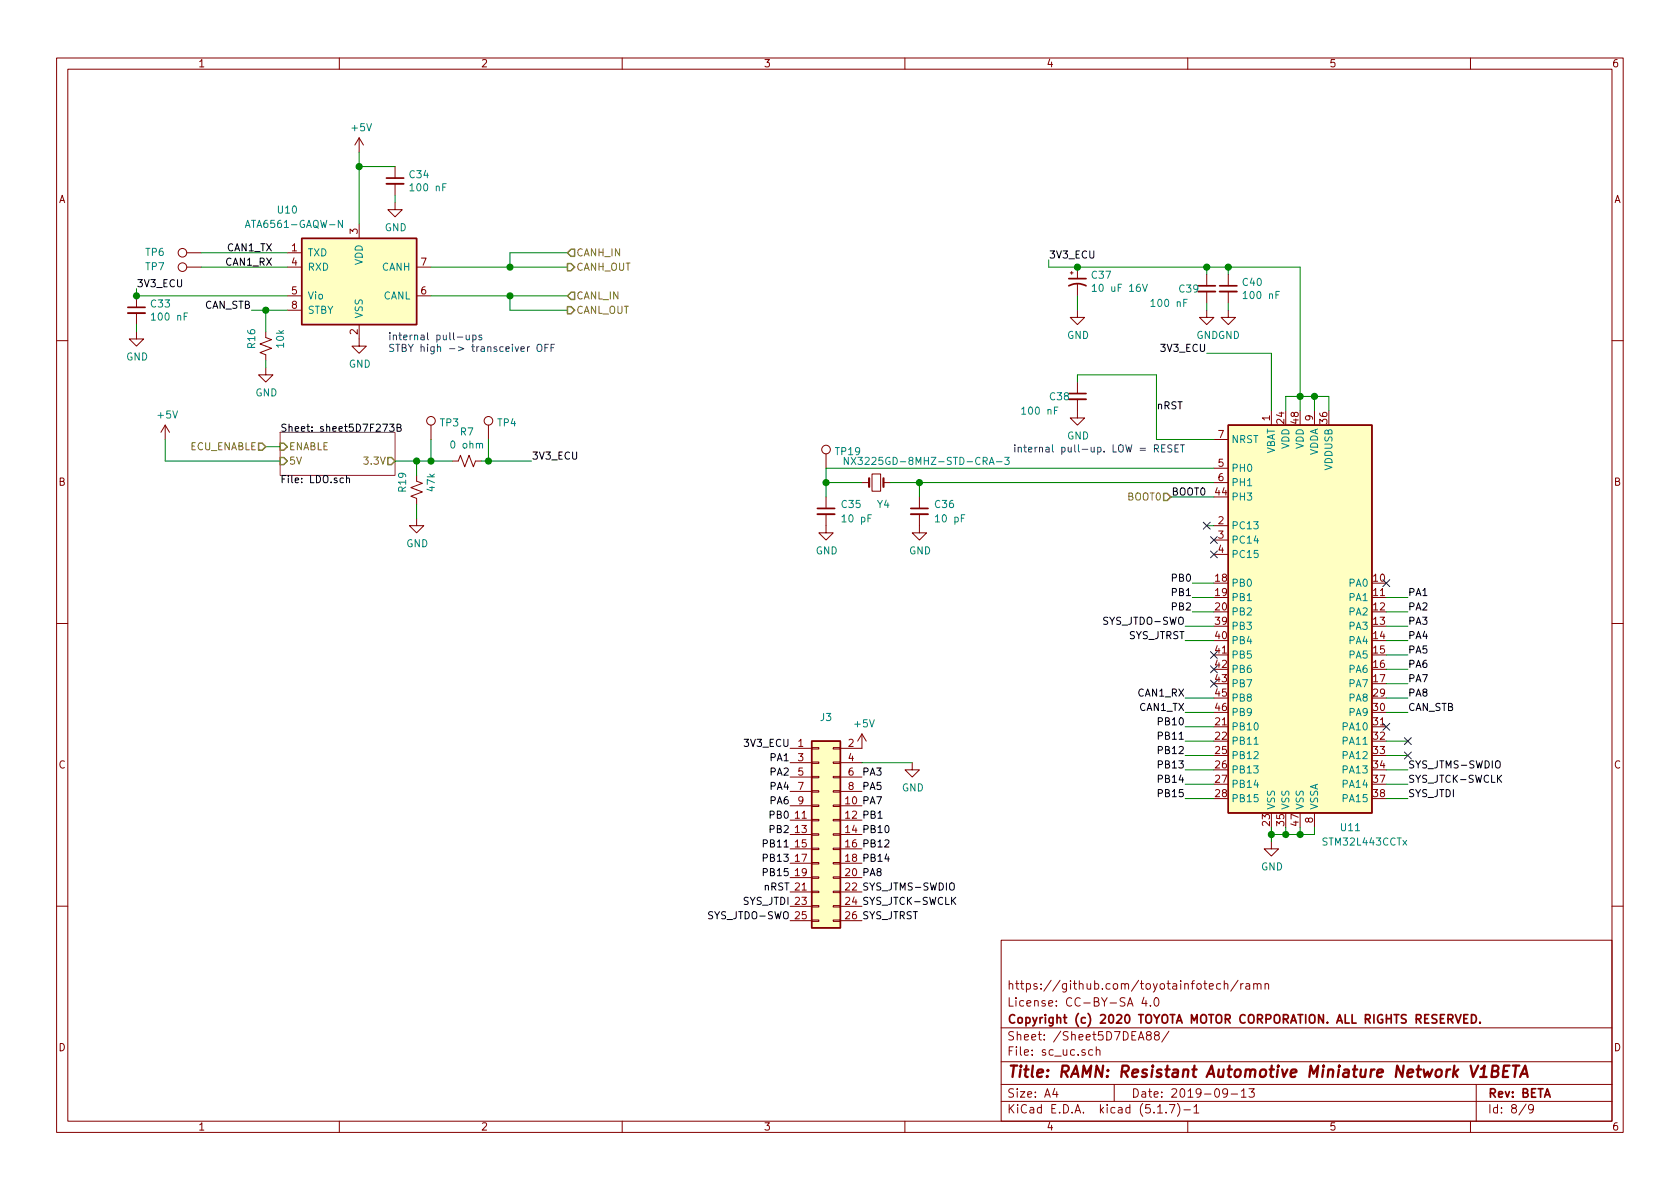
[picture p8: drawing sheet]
<svg xmlns="http://www.w3.org/2000/svg" width="297mm" height="210mm" viewBox="0 0 297 210" stroke-linecap="round" stroke-linejoin="round" font-family="sans-serif">
<g fill="none" stroke="#840000" stroke-width=".18">
<path d="M10 10.3h277v189.9h-277zM12 12.2h273v186.1h-273zM60 10.3v1.9M110 10.3v1.9M160 10.3v1.9M210 10.3v1.9M260 10.3v1.9M63.5 24.4v2.5M63.5 39.6v2.6M63.5 24.4l-.8 1.2M63.5 24.4l.8 1.2M69.8 35.8v1.3h1.3l-1.3 1.2-1.2-1.2h1.2"/>
<path d="M69.8 29.5v2M69.8 32.5v2M24.1 58.7v1.2h1.3l-1.3 1.3-1.2-1.3h1.2M24.1 52.3v2.1M24.1 55.4v2M33 44.7h2.6M33 47.2h2.6M47 58.7v1l1 .4-2 .7 2 .8-2 .8 1 .3v1M50.8 44.7h2.5M50.8 47.2h2.5M50.8 52.3h2.5M50.8 54.9h2.5"/>
<path d="M63.5 57.4v3.8h1.3l-1.3 1.3-1.3-1.3h1.3M73.7 47.2h2.5M73.7 52.3h2.5M189.2 48.3h.5M189.5 48v.5M190.5 54.9v1.2h1.3l-1.3 1.3-1.3-1.3h1.3M190.5 47.2v2.1M190.5 50.3v2M213.4 54.9v1.2h1.2l-1.2 1.3-1.3-1.3h1.3M213.4 48.5v2M213.4 51.6v2M217.2 54.9v1.2h1.2l-1.2 1.3-1.3-1.3h1.3"/>
<path d="M217.2 48.5v2M217.2 51.6v2M10 60.2h2M29.2 75.2l-.8 1.2M29.2 75.2v2.5M29.2 75.2l.8 1.2M47 65v1.3h1.3l-1.3 1.3-1.3-1.3h1.3M76.2 75.2v2.5M86.4 75.2v2.5M190.5 70.6v3.3h1.3l-1.3 1.3-1.3-1.3h1.3M190.5 67.6v2M214.6 77.7h2.6"/>
<path d="M224.8 72.6v2.6M232.4 72.6v2.6M285 60.2h2M73.7 91.7v1.3h1.2l-1.2 1.2-1.3-1.2h1.3M73.7 84.1v1l1 .4-2.1 .7 2.1 .8-2.1 .8 1.1 .3v1M80 81.5h1l.4-1 .8 2 .7-2 .8 2 .4-1h1M146 90.9v3.3h1.3l-1.3 1.3-1.2-1.3h1.2M146 80.3v2.5M146 87.9v2M152.4 85.3h1.3M154.2 83.8h1.5v3.1h-1.5zM156.2 85.3h1.3"/>
<path d="M162.6 90.9v3.3h1.2l-1.2 1.3-1.3-1.3h1.3M162.6 87.9v2M214.6 93h2.6M214.6 95.5h2.6M214.6 98h2.6M214.6 82.8h2.6M214.6 85.3h2.6M10 110.3h2M285 110.3h2M139.7 132.3h3.8M139.7 134.9h3.8M139.7 137.4h3.8"/>
<path d="M139.7 139.9h3.8M143.5 139.8h1.3v.3h-1.3zM143.5 137.3h1.3v.2h-1.3zM143.5 134.7h1.3v.3h-1.3zM143.5 132.2h1.3v.3h-1.3zM147.3 139.8h1.3v.3h-1.3zM147.3 137.3h1.3v.2h-1.3zM147.3 134.7h1.3v.3h-1.3zM147.3 132.2h1.3v.3h-1.3zM148.6 134.9h3.8M148.6 137.4h3.8M148.6 139.9h3.8"/>
<path d="M152.4 129.8v2.5h-3.8M152.4 129.8l-.8 1.3M152.4 129.8l.8 1.3M161.3 134.9v1.2h1.3l-1.3 1.3-1.3-1.3h1.3M139.7 142.5h3.8M139.7 145h3.8M139.7 147.6h3.8M139.7 150.1h3.8M139.7 152.6h3.8M139.7 155.2h3.8M139.7 157.7h3.8M143.5 152.5h1.3v.3h-1.3z"/>
<path d="M143.5 155.1h1.3v.2h-1.3zM143.5 157.6h1.3v.3h-1.3zM143.5 150h1.3v.2h-1.3zM143.5 144.9h1.3v.3h-1.3zM143.5 142.4h1.3v.2h-1.3zM143.5 147.4h1.3v.3h-1.3zM147.3 152.5h1.3v.3h-1.3zM147.3 155.1h1.3v.2h-1.3zM147.3 157.6h1.3v.3h-1.3zM147.3 150h1.3v.2h-1.3zM147.3 144.9h1.3v.3h-1.3zM147.3 142.4h1.3v.2h-1.3z"/>
<path d="M147.3 147.4h1.3v.3h-1.3zM148.6 142.5h3.8M148.6 145h3.8M148.6 147.6h3.8M148.6 150.1h3.8M148.6 152.6h3.8M148.6 155.2h3.8M148.6 157.7h3.8M224.8 148.8v1.3h1.3l-1.3 1.3-1.3-1.3h1.3M232.4 143.8v2.5M10 160.2h2M139.7 160.3h3.8"/>
<path d="M139.7 162.8h3.8M143.5 160.1h1.3v.3h-1.3zM143.5 162.7h1.3v.2h-1.3zM147.3 160.1h1.3v.3h-1.3zM147.3 162.7h1.3v.2h-1.3zM148.6 160.3h3.8M148.6 162.8h3.8M177 166.3h108v32h-108zM202.3 176.3l-.4 1.1h.9M202.6 176.9v1M203.4 177.8v.1M204.2 176.6l.2-.2a.8 .8 0 0 1 .5 .8 .8 .8 0 0 1-.5 .7l-.2-.1-.2-.4z"/>
<path d="M213.8 174.4l.7-.1v-.3l-.5-.1-.2 .2 .1 .7h.6M215.8 174l-.4-.1-.3 .3 .1 .6 .2 .1 .4-.1M216.5 174.1l.2-.2 .3 .1 .1 .9M216.5 173.4v1.5M218.9 173.3l-1.3 2M219.4 173.9v1M219.8 173.9l-.4 .3M220.3 174h.6l.1 .9M221 174.3l-.6 .1a.29 .29 0 0 0-.2 .2 .29 .29 0 0 0 .2 .3l.6-.1M221.7 174.1l.2-.2 .3 .1 .1 .9M221.7 173.9v1M222.3 174.1a.36 .36 0 0 1 .3-.2 .36 .36 0 0 1 .4 .2v.8"/>
<path d="M223.7 174.1l.2-.2 .3 .1 .1 .9M223.7 173.9v1M285 160.2h2M60 198.3v1.9M110 198.3v1.9M160 198.3v1.9M177 194.8h108M177 191.8h108M177 187.8h108M177 181.8h108M186.5 192.5l-.4 1h1M186.8 193v1"/>
<path d="M193.2 185.7l-.4-.1-.3 .3 .1 .6 .2 .1 .4-.1M193.8 185.7h.1a.37 .37 0 0 1 .6 .1v.8M193.8 185.1v1.5M197 191.8v3M203 183.1l-.3-.3 .1-.3a.48 .48 0 0 1 .8 .2l-.2 .3a.52 .52 0 0 0-.6 .2 .52 .52 0 0 0 0 .6l.5 .1 .2-.1a.48 .48 0 0 0-.1-.7h-.1M204.4 183.1l-.3-.3 .1-.2 .2-.2 .4 .1 .2 .2-.1 .2-.6 .2a.48 .48 0 0 0-.1 .7l.2 .1 .5-.1a.48 .48 0 0 0-.1-.7h-.1M204.7 196.8h.8M206.2 196.7v.1M206.7 182.3l-1.3 2M206.8 195.3h.9l-.6 1.5M208.2 195.1a1.71 1.71 0 0 1 0 2.3M209.3 196.3h1.2"/>
<path d="M210 198.3v1.9M211.1 195.8l.4-.5v1.5M211.1 196.8h.9M217 193.2l-.1 .2a.48 .48 0 0 1-.6-.1v-.6a.48 .48 0 0 1 .6-.1l.1 .1a1.19 1.19 0 0 1-.2 1.2l-.5 .1M217.7 193.5h1.1M219.5 193l.4-.5v1.5M219.5 194h.8M220.8 192.5h1l-.5 .6 .4 .1v.7l-.2 .1-.7-.1M260 198.3v1.9M261 191.8v6.5M269.8 195.2l-1.2 2M271.1 196l-.3 .3-.4-.1-.1-.2v-.4l.1-.2 .4-.1 .2 .2a1.19 1.19 0 0 1-.2 1.2l-.4 .1"/>
<circle cx="32.3" cy="44.7" r=".76"/>
<circle cx="32.3" cy="47.2" r=".76"/>
<circle cx="76.2" cy="74.4" r=".76"/>
<circle cx="86.4" cy="74.4" r=".76"/>
<circle cx="146" cy="79.5" r=".76"/>
</g>
<path d="M261.7 190.4h1.1M261.9 189l.6-.6-.2 2M263.8 189.4l.9-.1a.47 .47 0 0 0 .3-.5 .47 .47 0 0 0-.4-.4h-.7l-.2 2h.8a.53 .53 0 0 0 .4-.5 .53 .53 0 0 0-.4-.5M265.8 189.4h.7M266.9 188.4h-1l-.2 2h.9M267.5 188.4h1.1M268 188.4l-.2 2M268.8 190.4l.9-2 .4 2M269 189.9h1" fill="none" stroke="#840000" stroke-width=".41"/>
<g fill="none" stroke="#840000" stroke-width=".3">
<path d="M68.3 31.5h3.1M22.6 54.4h3.1M189 50.5a3.2 3.2 0 0 1 3 0M189 49.3h3M211.8 50.5h3.1M215.6 50.5h3.1M189 69.6h3M144.5 89.9h3.1M161 89.9h3.1M257.3 179.4l.5 1.5 .5-1.5M259.5 179.4h-.7v1.5h.7M260.2 179.4a.76 .76 0 0 1 .8 .8 .76 .76 0 0 1-.8 .7z"/>
<path d="M258.8 180.1h.5M261.7 180.8v.1"/>
</g>
<path d="M49.5 76.4h20.3v7.7h-20.3z" fill="none" stroke="#840084" stroke-width=".18"/>
<path d="M67.7 75h.8l-.5 1.3M68.9 75h.8l-.5 .5 .4 .1v.5l-.2 .2-.5-.2M70.2 75.6h.6l.1-.2-.1-.3-.6-.1v1.3h.5l.2-.2v-.3l-.3-.2M61.3 84.7l.1-.2 .3 .1 .1 .8M61.3 84.1v1.3M264.5 134.7a.45 .45 0 0 1 .7 0 .88 .88 0 0 1-.3 1.1h-.3a1.07 1.07 0 0 1-.1-1.1zM264.9 137.6l.6 .7M265.5 137.1l-.7 .7M167.9 156.3a.45 .45 0 0 1 .8 0 .88 .88 0 0 1-.3 1.1l-.3-.1a1.07 1.07 0 0 1-.2-1zM168.4 159.2l.6 .7M169 158.7l-.8 .7" fill="none" stroke="#000" stroke-width=".18"/>
<path d="M100.3 54.2h.7l.6 .7-.6 .6h-.7zM100.3 46.6h.7l.6 .6-.6 .7h-.7zM101 44.1h.6v1.2h-.6l-.7-.6zM101 51.7h.6v1.3h-.6l-.7-.7zM45.7 78.4h.7l.6 .6-.6 .6h-.7zM49.5 78.4h.7l.6 .6-.6 .6h-.7zM49.5 80.9h.7l.6 .6-.6 .7h-.7zM68.6 80.9h.6l.6 .6-.6 .7h-.6zM205.7 87.2h.7l.6 .7-.6 .6h-.7z" fill="none" stroke="#848400" stroke-width=".25"/>
<path d="M68.3 32.5h3.1M22.6 55.4h3.1M211.8 51.6h3.1M215.6 51.6h3.1M189 70.6h3M144.5 90.9h3.1M161 90.9h3.1" fill="none" stroke="#840000" stroke-width=".33"/>
<g fill="#ffffc2" stroke="#ffffc2" stroke-width=".18">
<path d="M53.3 42.2h20.4v15.2h-20.4z"/>
<path d="M217.2 75.2h25.4v68.6h-25.4z"/>
<path d="M143.5 131.1h5.1v33h-5.1z"/>
</g>
<path d="M53.3 42.2h20.4v15.2h-20.4zM217.2 75.2h25.4v68.6h-25.4zM143.5 131.1h5.1v33h-5.1z" fill="none" stroke="#840000" stroke-width=".25"/>
<path d="M43.5 39.9h.6M60.6 39v1.2l-.8-1.2v1.2M43.4 40.2l.4-1.2 .4 1.2M193.1 50.6l.4-.3v1.2M193.1 51.5h.8M202 50.3l.4 1.2 .5-1.2M150 80.9v1.2l-.7-1.2v1.2M150.5 80.9l.8 1.2M151.3 80.9l-.8 1.2M176.2 81.7h1M177.6 80.9h.8l-.4 .5 .4 .1v.4l-.2 .2-.6-.1M221.7 131.6h.8" fill="none" stroke="#008484" stroke-width=".18"/>
<path d="M153.7 84.6v1.5M156.2 84.6v1.5" fill="none" stroke="#840000" stroke-width=".38"/>
<g fill="none" stroke="#008400" stroke-width=".18">
<path d="M63.5 29.5h6.3M63.5 26.9v12.7M69.8 34.5v1.3M24.1 51v1.3h26.7M24.1 57.4v1.3M35.6 47.2h15.2M35.6 44.7h15.2M44.4 54.9h6.4M47 54.9v3.8M76.2 47.2h24.1M76.2 52.3h24.1M90.2 52.3v2.6h10.1"/>
<path d="M100.3 44.7h-10.1v2.5M185.4 46v1.2h44.5v25.4M190.5 52.3v2.6M213.4 47.2v1.3M213.4 53.6v1.3M217.2 47.2v1.3M217.2 53.6v1.3M29.2 77.7v3.8h20.3M47 63.7v1.3M47 79h2.5M76.2 77.7v3.8M86.4 77.7v3.8"/>
<path d="M190.5 67.6v-1.3h14v11.4h10.1M213.4 62.5h11.4v10.1M227.3 72.6v-2.5h7.6v2.5M232.4 70.1v2.5M69.8 81.5h10.2M73.7 81.5v2.6M73.7 89.1v2.6M85.1 81.5h8.9M146 85.3h6.4M157.5 85.3h57.1M162.6 85.3v2.6M207 87.9h7.6"/>
<path d="M213.4 93h1.2M214.6 82.8h-68.6v5.1M209.5 113.3h5.1M209.5 110.7h5.1M210.8 108.2h3.8M210.8 103.1h3.8M210.8 105.7h3.8M245.1 113.3h3.8M245.1 110.7h3.8M245.1 108.2h3.8M245.1 115.8h3.8M245.1 118.4h3.8"/>
<path d="M245.1 105.7h3.8M152.4 134.9h8.9M209.5 126h5.1M209.5 136.1h5.1M209.5 123.4h5.1M209.5 128.5h5.1M209.5 131.1h5.1M209.5 133.6h5.1M209.5 138.7h5.1M245.1 126h3.8M245.1 136.1h3.8M245.1 120.9h3.8"/>
<path d="M245.1 123.4h3.8M245.1 131.1h3.8M245.1 133.6h3.8M245.1 138.7h3.8M209.5 141.2h5.1M224.8 146.3v2.5M227.3 146.3v1.3M229.9 146.3v1.3M232.4 146.3v1.3h-7.6M245.1 141.2h3.8"/>
</g>
<g fill="none" stroke="#0000c2" stroke-width=".18">
<path d="M80.8 59.6h1M82.4 59.3l.1 .7 .3 .1 .2-.1M83 59.3v.8M83.6 59.3h.3l.3 .2-.1 .5h-.5M83.6 59.3v1.2M85.2 59.3h-.3l-.2 .1v.2l.5 .1v.3h-.5M93.3 61.3v.8M93.6 61.3l-.2 .1-.1 .1M95 61.1l.2-.2a.47 .47 0 0 1 .6 .4l-.1 .7-.2 .1h-.4a1 1 0 0 1-.1-1zM96.3 61.5h.5M97 60.9h-.7v1.2M97.4 61.5h.5"/>
<path d="M98 60.9h-.6v1.2M204.1 79.3h.6l.1-.5-.2-.1h-.5v1.2M204.4 79.3l.4 .6M205.4 79.3h.4M206 78.7h-.6v1.2h.6M207.2 78.7h-.5l-.2 .1 .1 .4 .5 .2 .1 .3-.2 .2h-.5M207.7 79.3h.5M208.4 78.7h-.7v1.2h.7M208.7 78.7h.7M209.1 78.7v1.2"/>
</g>
<g fill="#008400" stroke="#008400" stroke-width=".25">
<circle cx="90.2" cy="52.3" r=".51"/>
<circle cx="73.7" cy="81.5" r=".51"/>
<circle cx="227.3" cy="147.6" r=".51"/>
<circle cx="76.2" cy="81.5" r=".51"/>
<circle cx="229.9" cy="147.6" r=".51"/>
<circle cx="224.8" cy="147.6" r=".51"/>
<circle cx="146.1" cy="85.3" r=".51"/>
<circle cx="190.5" cy="47.2" r=".51"/>
<circle cx="213.4" cy="47.2" r=".51"/>
<circle cx="232.4" cy="70.1" r=".51"/>
<circle cx="229.9" cy="70.1" r=".51"/>
<circle cx="217.2" cy="47.2" r=".51"/>
<circle cx="162.6" cy="85.3" r=".51"/>
<circle cx="47" cy="54.9" r=".51"/>
<circle cx="63.5" cy="29.5" r=".51"/>
<circle cx="86.4" cy="81.5" r=".51"/>
<circle cx="24.1" cy="52.3" r=".51"/>
<circle cx="90.2" cy="47.2" r=".51"/>
</g>
<g fill="none" stroke="#000084" stroke-width=".18">
<path d="M212.8 92.3l1.2 1.3M214 92.3l-1.2 1.3M214 97.4l1.2 1.2M214 94.9l1.2 1.2M215.2 97.4l-1.2 1.2M215.2 94.9l-1.2 1.2M214 117.7l1.2 1.3M214 115.2l1.2 1.2M215.2 117.7l-1.2 1.3M215.2 115.2l-1.2 1.2M244.5 102.5l1.2 1.2M245.7 102.5l-1.2 1.2"/>
<path d="M214 120.3l1.2 1.2M215.2 120.3l-1.2 1.2M244.5 127.9l1.2 1.2M245.7 127.9l-1.2 1.2M248.3 133l1.2 1.2M248.3 130.4l1.2 1.3M249.5 133l-1.2 1.2M249.5 130.4l-1.2 1.3"/>
</g>
<text font-size="2.8" fill="#840000" x="178" y="190.5">Title: RAMN: Resistant Automotive Miniature Network V1BETA</text>
<g font-size="2.1" fill="#840000">
<text x="178" y="178">License: CC-BY-SA 4.0</text>
<text x="178" y="175">https://github.com/toyotainfotech/ramn</text>
<text x="178" y="184">Sheet: /Sheet5D7DEA88/</text>
<text x="178" y="181">Copyright (c) 2020 TOYOTA MOTOR CORPORATION. ALL RIGHTS RESERVED.</text>
<text x="178" y="186.7">File: sc_uc.sch</text>
<text x="178" y="196.9">KiCad E.D.A. kicad (5.1.7)-1</text>
<text x="178" y="194.1">Size: A4</text>
<text x="200" y="194.1">Date: 2019-09-13</text>
<text x="263" y="194.1">Rev: BETA</text>
<text x="263" y="196.9">Id: 8/9</text>
</g>
<g font-size="1.8" fill="#840000">
<text x="35" y="11.9">1</text>
<text x="85" y="11.9">2</text>
<text x="135" y="11.9">3</text>
<text x="185" y="11.9">4</text>
<text x="235" y="11.9">5</text>
<text x="285" y="11.9">6</text>
<text x="10.4" y="35.9">A</text>
<text x="285.4" y="35.9">A</text>
<text x="63.2" y="41.4" transform="rotate(-90 63.2 41.4)">3</text>
<text x="51.6" y="44.4">1</text>
<text x="51.6" y="47">4</text>
<text x="74.4" y="47">7</text>
<text x="51.6" y="52.1">5</text>
<text x="74.4" y="52.1">6</text>
<text x="51.6" y="54.6">8</text>
<text x="63.2" y="59.2" transform="rotate(-90 63.2 59.2)">2</text>
<text x="215.4" y="77.5">7</text>
<text x="224.5" y="74.4" transform="rotate(-90 224.5 74.4)">1</text>
<text x="227.1" y="74.9" transform="rotate(-90 227.1 74.9)">24</text>
<text x="229.6" y="74.9" transform="rotate(-90 229.6 74.9)">48</text>
<text x="232.2" y="74.4" transform="rotate(-90 232.2 74.4)">9</text>
<text x="234.7" y="74.9" transform="rotate(-90 234.7 74.9)">36</text>
<text x="215.4" y="82.5">5</text>
<text x="10.4" y="85.9">B</text>
<text x="214.9" y="87.6">44</text>
<text x="215.4" y="85.1">6</text>
<text x="285.4" y="85.9">B</text>
<text x="215.4" y="92.7">2</text>
<text x="215.4" y="95.2">3</text>
<text x="215.4" y="97.8">4</text>
<text x="214.9" y="102.9">18</text>
<text x="214.9" y="105.4">19</text>
<text x="214.9" y="107.9">20</text>
<text x="242.9" y="102.9">10</text>
<text x="242.9" y="105.4">11</text>
<text x="242.9" y="107.9">12</text>
<text x="214.9" y="110.5">39</text>
<text x="214.9" y="113">40</text>
<text x="242.9" y="110.5">13</text>
<text x="242.9" y="113">14</text>
<text x="214.9" y="115.6">41</text>
<text x="214.9" y="118.1">42</text>
<text x="242.9" y="115.6">15</text>
<text x="242.9" y="118.1">16</text>
<text x="214.9" y="120.6">43</text>
<text x="214.9" y="123.2">45</text>
<text x="214.9" y="125.7">46</text>
<text x="242.9" y="120.6">17</text>
<text x="242.9" y="123.2">29</text>
<text x="242.9" y="125.7">30</text>
<text x="214.9" y="128.3">21</text>
<text x="214.9" y="130.8">22</text>
<text x="242.9" y="128.3">31</text>
<text x="242.9" y="130.8">32</text>
<text x="10.4" y="135.9">C</text>
<text x="141.1" y="132.1">1</text>
<text x="141.1" y="134.6">3</text>
<text x="141.1" y="137.2">5</text>
<text x="150" y="132.1">2</text>
<text x="150" y="134.6">4</text>
<text x="150" y="137.2">6</text>
<text x="214.9" y="133.3">25</text>
<text x="214.9" y="135.9">26</text>
<text x="242.9" y="133.3">33</text>
<text x="242.9" y="135.9">34</text>
<text x="285.4" y="135.9">C</text>
<text x="141.1" y="139.7">7</text>
<text x="141.1" y="142.2">9</text>
<text x="150" y="139.7">8</text>
<text x="214.9" y="138.4">27</text>
<text x="214.9" y="141">28</text>
<text x="242.9" y="138.4">37</text>
<text x="242.9" y="141">38</text>
<text x="140.6" y="144.8">11</text>
<text x="140.6" y="147.3">13</text>
<text x="140.6" y="149.9">15</text>
<text x="224.5" y="146" transform="rotate(-90 224.5 146)">23</text>
<text x="227.1" y="146" transform="rotate(-90 227.1 146)">35</text>
<text x="229.6" y="146" transform="rotate(-90 229.6 146)">47</text>
<text x="232.2" y="145.5" transform="rotate(-90 232.2 145.5)">8</text>
<text x="140.6" y="152.4">17</text>
<text x="140.6" y="154.9">19</text>
<text x="10.4" y="185.9">D</text>
<text x="285.4" y="185.9">D</text>
<text x="35" y="199.9">1</text>
<text x="85" y="199.9">2</text>
<text x="135" y="199.9">3</text>
<text x="185" y="199.9">4</text>
<text x="235" y="199.9">5</text>
<text x="285" y="199.9">6</text>
</g>
<g font-size="1.8" fill="#008484">
<text x="62.3" y="23.2">+5V</text>
<text x="72.5" y="31.5">C34</text>
<text x="72.9" y="33.8">100 nF</text>
<text x="44.2" y="40.3">ATA6561-GAQW-N</text>
<text x="49.2" y="37.8">U10</text>
<text x="68" y="40.9">GND</text>
<text x="25.8" y="45.3">TP6</text>
<text x="25.8" y="47.8">TP7</text>
<text x="54.4" y="45.3">TXD</text>
<text x="54.4" y="47.9">RXD</text>
<text x="64.1" y="46.9" transform="rotate(-90 64.1 46.9)">VDD</text>
<text x="67.5" y="47.9">CANH</text>
<text x="54.4" y="53">Vio</text>
<text x="67.7" y="53">CANL</text>
<text x="193.1" y="49.3">C37</text>
<text x="193.8" y="51.6">10 uF 16V</text>
<text x="208.6" y="51.7">C39</text>
<text x="219.8" y="50.6">C40</text>
<text x="220.2" y="52.9">100 nF</text>
<text x="26.7" y="54.4">C33</text>
<text x="27.2" y="56.7">100 nF</text>
<text x="54.4" y="55.5">STBY</text>
<text x="64.1" y="56.4" transform="rotate(-90 64.1 56.4)">VSS</text>
<text x="188.7" y="59.9">GND</text>
<text x="203.9" y="54.3">100 nF</text>
<text x="211.5" y="59.9">GNDGND</text>
<text x="22.3" y="63.7">GND</text>
<text x="45.1" y="61.5" transform="rotate(-90 45.1 61.5)">R16</text>
<text x="50.2" y="61.4" transform="rotate(-90 50.2 61.4)">10k</text>
<text x="61.7" y="65">GND</text>
<text x="45.2" y="70.1">GND</text>
<text x="185.7" y="70.8">C38</text>
<text x="28" y="74">+5V</text>
<text x="77.9" y="75.4">TP3</text>
<text x="81.4" y="77">R7</text>
<text x="88" y="75.4">TP4</text>
<text x="181" y="73.3">100 nF</text>
<text x="188.7" y="77.7">GND</text>
<text x="80" y="79.3">0 ohm</text>
<text x="147.8" y="80.5">TP19</text>
<text x="151.6" y="82.2">NX3225GD-8MHZ-STD-CRA-3</text>
<text x="217.7" y="78.4">NRST</text>
<text x="217.7" y="83.4">PH0</text>
<text x="225.4" y="80.5" transform="rotate(-90 225.4 80.5)">VBAT</text>
<text x="228" y="79.4" transform="rotate(-90 228 79.4)">VDD</text>
<text x="230.5" y="79.4" transform="rotate(-90 230.5 79.4)">VDD</text>
<text x="233" y="80.7" transform="rotate(-90 233 80.7)">VDDA</text>
<text x="235.6" y="83.2" transform="rotate(-90 235.6 83.2)">VDDUSB</text>
<text x="71.8" y="86.9" transform="rotate(-90 71.8 86.9)">R19</text>
<text x="76.9" y="86.8" transform="rotate(-90 76.9 86.8)">47k</text>
<text x="148.9" y="89.8">C35</text>
<text x="155.1" y="89.8">Y4</text>
<text x="165.4" y="89.8">C36</text>
<text x="217.7" y="86">PH1</text>
<text x="217.7" y="88.5">PH3</text>
<text x="149.1" y="92.4">10 pF</text>
<text x="165.7" y="92.4">10 pF</text>
<text x="217.7" y="93.6">PC13</text>
<text x="71.8" y="96.8">GND</text>
<text x="144.2" y="98">GND</text>
<text x="160.7" y="98">GND</text>
<text x="217.7" y="96.1">PC14</text>
<text x="217.7" y="98.7">PC15</text>
<text x="217.7" y="103.8">PB0</text>
<text x="217.7" y="106.3">PB1</text>
<text x="238.6" y="103.8">PA0</text>
<text x="238.6" y="106.3">PA1</text>
<text x="217.7" y="108.8">PB2</text>
<text x="217.7" y="111.4">PB3</text>
<text x="217.7" y="113.9">PB4</text>
<text x="238.6" y="108.8">PA2</text>
<text x="238.6" y="111.4">PA3</text>
<text x="238.6" y="113.9">PA4</text>
<text x="217.7" y="116.5">PB5</text>
<text x="217.7" y="119">PB6</text>
<text x="238.6" y="116.5">PA5</text>
<text x="238.6" y="119">PA6</text>
<text x="217.7" y="121.5">PB7</text>
<text x="217.7" y="124.1">PB8</text>
<text x="238.6" y="121.5">PA7</text>
<text x="238.6" y="124.1">PA8</text>
<text x="145.1" y="127.5">J3</text>
<text x="151.2" y="128.6">+5V</text>
<text x="217.7" y="129.2">PB10</text>
<text x="217.7" y="131.7">PB11</text>
<text x="217.7" y="126.6">PB9</text>
<text x="237.6" y="129.2">PA10</text>
<text x="237.6" y="131.7">PA11</text>
<text x="238.6" y="126.6">PA9</text>
<text x="217.7" y="134.2">PB12</text>
<text x="217.7" y="136.8">PB13</text>
<text x="237.6" y="134.2">PA12</text>
<text x="237.6" y="136.8">PA13</text>
<text x="159.5" y="139.9">GND</text>
<text x="217.7" y="139.3">PB14</text>
<text x="217.7" y="141.9">PB15</text>
<text x="225.4" y="143.3" transform="rotate(-90 225.4 143.3)">VSS</text>
<text x="228" y="143.3" transform="rotate(-90 228 143.3)">VSS</text>
<text x="230.5" y="143.3" transform="rotate(-90 230.5 143.3)">VSS</text>
<text x="233" y="143.3" transform="rotate(-90 233 143.3)">VSSA</text>
<text x="237.6" y="139.3">PA14</text>
<text x="237.6" y="141.9">PA15</text>
<text x="234.1" y="149.5">STM32L443CCTx</text>
<text x="237.1" y="147">U11</text>
<text x="223" y="153.9">GND</text>
</g>
<g font-size="1.8">
<text x="40" y="47">CAN1_RX</text>
<text x="40.2" y="44.4">CAN1_TX</text>
<text x="185.4" y="45.7">3V3_ECU</text>
<text x="24.1" y="50.8">3V3_ECU</text>
<text x="36.1" y="54.6">CAN_STB</text>
<text x="205.5" y="62.2">3V3_ECU</text>
<text x="49.5" y="76.3">Sheet: sheet5D7F273B</text>
<text x="204.5" y="72.4">nRST</text>
<text x="94" y="81.3">3V3_ECU</text>
<text x="49.5" y="85.4">File: LDO.sch</text>
<text x="207.3" y="87.6">BOOT0</text>
<text x="207.4" y="102.9">PB0</text>
<text x="207.4" y="107.9">PB2</text>
<text x="207.4" y="105.4">PB1</text>
<text x="248.9" y="107.9">PA2</text>
<text x="248.9" y="105.4">PA1</text>
<text x="195.5" y="110.5">SYS_JTDO-SWO</text>
<text x="199.4" y="113">SYS_JTRST</text>
<text x="248.9" y="113">PA4</text>
<text x="248.9" y="110.5">PA3</text>
<text x="248.9" y="118.1">PA6</text>
<text x="248.9" y="115.6">PA5</text>
<text x="201.3" y="123.2">CAN1_RX</text>
<text x="201.5" y="125.7">CAN1_TX</text>
<text x="248.9" y="120.6">PA7</text>
<text x="248.9" y="123.2">PA8</text>
<text x="248.9" y="125.7">CAN_STB</text>
<text x="205.1" y="130.8">PB11</text>
<text x="205.1" y="128.3">PB10</text>
<text x="131.8" y="132.1">3V3_ECU</text>
<text x="136.3" y="134.6">PA1</text>
<text x="136.3" y="137.2">PA2</text>
<text x="152.4" y="137.2">PA3</text>
<text x="205.1" y="135.9">PB13</text>
<text x="205.1" y="133.3">PB12</text>
<text x="248.9" y="135.9">SYS_JTMS-SWDIO</text>
<text x="136.3" y="139.7">PA4</text>
<text x="136.3" y="142.2">PA6</text>
<text x="149.5" y="142.2">10 PA7</text>
<text x="152.4" y="139.7">PA5</text>
<text x="205.1" y="138.4">PB14</text>
<text x="205.1" y="141">PB15</text>
<text x="248.9" y="138.4">SYS_JTCK-SWCLK</text>
<text x="248.9" y="141">SYS_JTDI</text>
<text x="135.3" y="149.9">PB11</text>
<text x="136.3" y="147.3">PB2</text>
<text x="136.3" y="144.8">PB0</text>
<text x="149.5" y="144.8">12 PB1</text>
<text x="149.5" y="147.3">14 PB10</text>
<text x="149.5" y="149.9">16 PB12</text>
<text x="135.3" y="154.9">PB15</text>
<text x="135.3" y="152.4">PB13</text>
<text x="149.5" y="152.4">18 PB14</text>
<text x="149.5" y="154.9">20 PA8</text>
<text x="131.3" y="160">SYS_JTDI 23</text>
<text x="135.1" y="157.5">nRST 21</text>
<text x="149.5" y="157.5">22 SYS_JTMS-SWDIO</text>
<text x="149.5" y="160">24 SYS_JTCK-SWCLK</text>
<text x="125.7" y="162.6">SYS_JTDO-SWO 25</text>
<text x="149.5" y="162.6">26 SYS_JTRST</text>
</g>
<g font-size="1.8" fill="#848400">
<text x="101.9" y="45.3">CANH_IN</text>
<text x="101.9" y="47.9">CANH_OUT</text>
<text x="101.9" y="53">CANL_IN</text>
<text x="101.9" y="55.5">CANL_OUT</text>
<text x="33.5" y="79.6">ECU_ENABLE</text>
<text x="51.1" y="82.2">5V</text>
<text x="51.1" y="79.6">ENABLE</text>
<text x="64.7" y="82.2">3.3V</text>
<text x="199.4" y="88.5">BOOT0</text>
</g>
<g font-size="1.8" fill="#0000c2">
<text x="68.6" y="60.2">internal pull-ups</text>
<text x="68.6" y="62.2">STBY high -&gt; transceiver OFF</text>
<text x="179.1" y="80">internal pull-up. LOW = RESET</text>
</g>
</svg>
